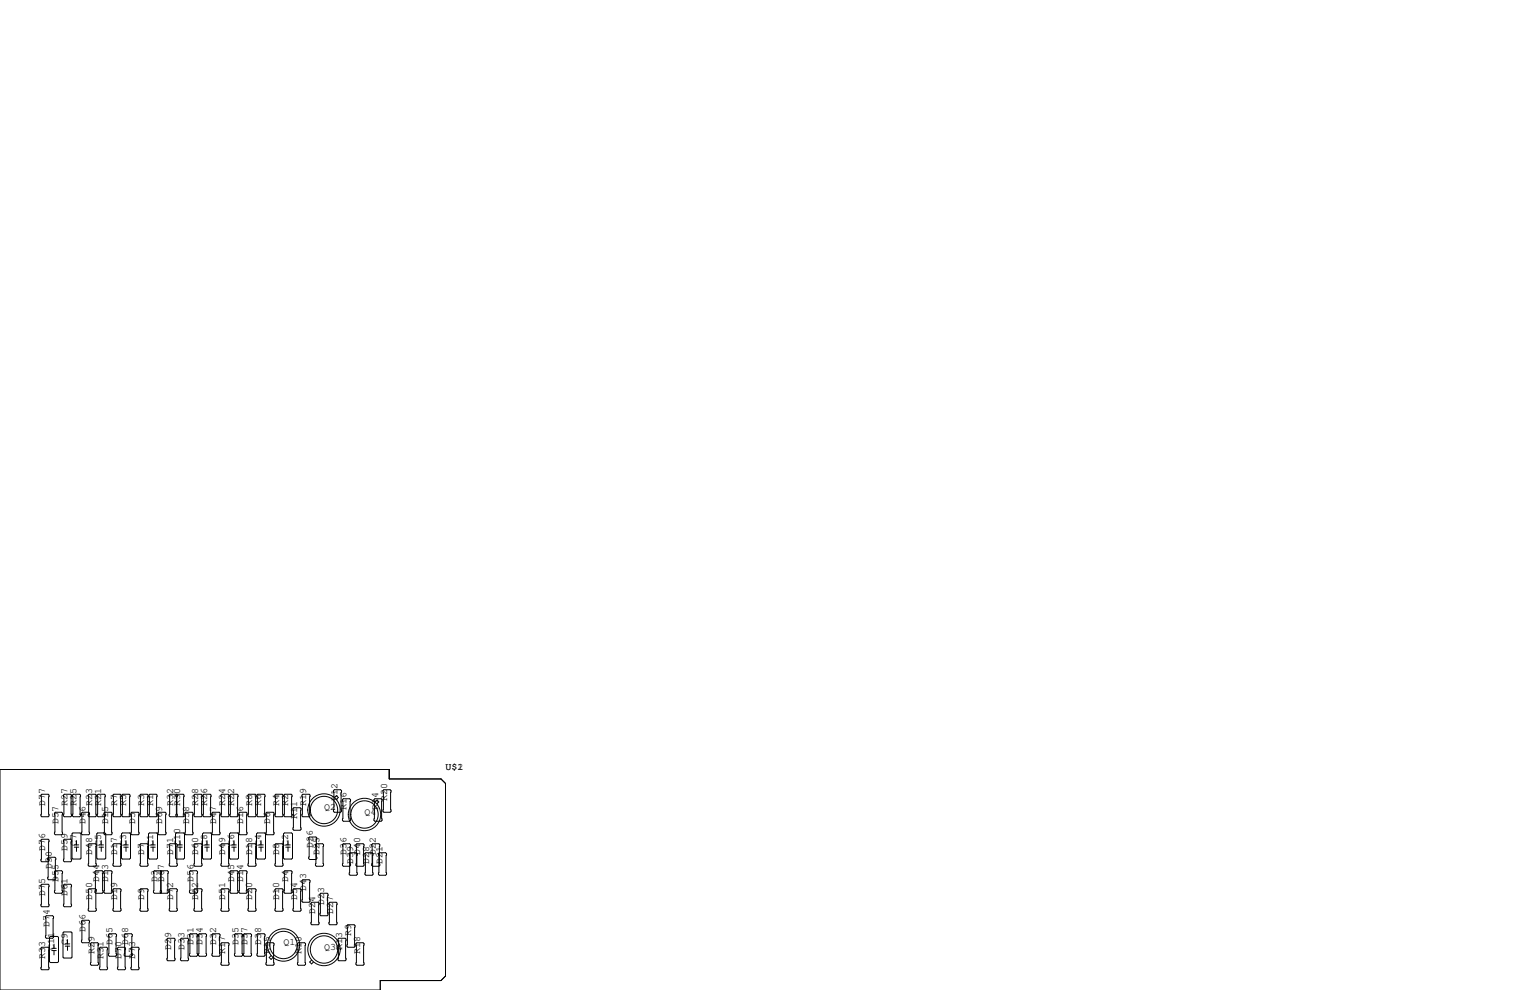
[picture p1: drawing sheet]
<svg xmlns="http://www.w3.org/2000/svg" width="432mm" height="279mm" viewBox="0 0 432 279" stroke-linecap="round" stroke-linejoin="round" font-family="sans-serif">
<g fill="none" stroke="#000" stroke-width=".28">
<path d="M0 217.2h109.9v2.6h14.6l1.2 1.3v54.4l-1.2 1.2h-17.2v2.7h-107.3zM11.8 224.2h1.8l.2 .2v5.9l-.2 .2h-1.8l-.2-.2v-5.9zM11.8 236.9h1.8l.2 .2v5.9l-.2 .2h-1.8l-.2-.2v-5.9zM15.6 229.2h1.8l.3 .3v5.8l-.3 .3h-1.8l-.2-.3v-5.8zM18.2 224.2h1.7l.3 .2v5.9l-.3 .2h-1.7l-.3-.2v-5.9zM18.2 236.9h1.7l.3 .2v5.9l-.3 .2h-1.7l-.3-.2v-5.9zM20.6 235.1h2l.3 .2v6.9l-.3 .2h-2l-.3-.2v-6.9zM20.7 224.2h1.8l.2 .2v5.9l-.2 .2h-1.8l-.3-.2v-5.9zM21 238.5h1.2M21 239.1h1.2M21.6 237.2v1.3M21.6 239.1v1.2"/>
<path d="M23.2 229.2h1.8l.3 .3v5.8l-.3 .3h-1.8l-.2-.3v-5.8zM25.1 224.2h1.8l.3 .2v5.9l-.3 .2h-1.8l-.2-.2v-5.9zM25.1 238.1h1.8l.3 .3v5.8l-.3 .3h-1.8l-.2-.3v-5.8zM27.6 235.1h2l.2 .2v6.9l-.2 .2h-2l-.3-.2v-6.9zM27.7 224.2h1.8l.2 .2v5.9l-.2 .2h-1.8l-.3-.2v-5.9zM27.9 238.5h1.3M27.9 239.1h1.3M28.6 237.2v1.3M28.6 239.1v1.2M29.6 229.2h1.8l.2 .3v5.8l-.2 .3h-1.8l-.3-.3v-5.8zM32.1 224.2h1.8l.3 .2v5.9l-.3 .2h-1.8l-.2-.2v-5.9zM32.1 238.1h1.8l.3 .3v5.8l-.3 .3h-1.8l-.2-.3v-5.8z"/>
<path d="M34.5 235.1h2.1l.2 .2v6.9l-.2 .2h-2.1l-.2-.2v-6.9zM34.7 224.2h1.7l.3 .2v5.9l-.3 .2h-1.7l-.3-.2v-5.9zM34.9 238.5h1.3M34.9 239.1h1.3M35.6 237.2v1.3M35.6 239.1v1.2M37 229.5l.2-.3h1.8l.2 .3v5.8l-.2 .3h-1.8l-.2-.3zM39.5 224.4l.3-.2h1.7l.3 .2v5.9l-.3 .2h-1.7l-.3-.2zM39.5 238.4l.3-.3h1.7l.3 .3v5.8l-.3 .3h-1.7l-.3-.3zM42 224.4l.3-.2h1.8l.2 .2v5.9l-.2 .2h-1.8l-.3-.2zM42.2 235.1h2l.3 .2v6.9l-.3 .2h-2l-.3-.2v-6.9zM42.5 238.5h1.3"/>
<path d="M42.5 239.1h1.3M43.2 237.2v1.3M43.2 239.1v1.2M44.6 229.5l.2-.3h1.8l.3 .3v5.8l-.3 .3h-1.8l-.2-.3zM47.8 224.4l.2-.2h1.8l.2 .2v5.9l-.2 .2h-1.8l-.2-.2zM47.8 238.4l.2-.3h1.8l.2 .3v5.8l-.2 .3h-1.8l-.2-.3zM49.7 224.4l.2-.2h1.8l.2 .2v5.9l-.2 .2h-1.8l-.2-.2zM49.8 235.1h2l.3 .2v6.9l-.3 .2h-2l-.3-.2v-6.9zM50.2 238.5h1.2M50.2 239.1h1.2M50.8 237.2v1.3M50.8 239.1v1.2"/>
<path d="M52.2 229.5l.3-.3h1.7l.3 .3v5.8l-.3 .3h-1.7l-.3-.3zM54.7 224.4l.3-.2h1.8l.2 .2v5.9l-.2 .2h-1.8l-.3-.2zM54.7 238.4l.3-.3h1.8l.2 .3v5.8l-.2 .3h-1.8l-.3-.3zM57.3 224.4l.2-.2h1.8l.3 .2v5.9l-.3 .2h-1.8l-.2-.2zM57.4 235.1h2l.3 .2v6.9l-.3 .2h-2l-.2-.2v-6.9zM57.8 238.5h1.3M57.8 239.1h1.3M58.4 237.2v1.3M58.4 239.1v1.2M59.8 229.5l.3-.3h1.7l.3 .3v5.8l-.3 .3h-1.7l-.3-.3zM62.4 224.4l.2-.2h1.8l.2 .2v5.9l-.2 .2h-1.8l-.2-.2zM62.4 238.4l.2-.3h1.8l.2 .3v5.8l-.2 .3h-1.8l-.2-.3z"/>
<path d="M64.9 224.4l.3-.2h1.7l.3 .2v5.9l-.3 .2h-1.7l-.3-.2zM65 235.1h2.1l.2 .2v6.9l-.2 .2h-2.1l-.2-.2v-6.9zM65.4 238.5h1.3M65.4 239.1h1.3M66 237.2v1.3M66 239.1v1.2M67.4 229.5l.3-.3h1.8l.2 .3v5.8l-.2 .3h-1.8l-.3-.3zM70 224.4l.2-.2h1.8l.3 .2v5.9l-.3 .2h-1.8l-.2-.2zM70 238.4l.2-.3h1.8l.3 .3v5.8l-.3 .3h-1.8l-.2-.3zM72.5 224.4l.3-.2h1.7l.3 .2v5.9l-.3 .2h-1.7l-.3-.2zM72.6 235.1h2.1l.2 .2v6.9l-.2 .2h-2.1l-.2-.2v-6.9zM73 238.5h1.3"/>
<path d="M73 239.1h1.3M73.7 237.2v1.3M73.7 239.1v1.2M75.1 229.5l.2-.3h1.8l.2 .3v5.8l-.2 .3h-1.8l-.2-.3zM77.6 224.4l.3-.2h1.7l.3 .2v5.9l-.3 .2h-1.7l-.3-.2zM77.9 238.1h1.7l.3 .3v5.8l-.3 .3h-1.7l-.3-.3v-5.8zM80.1 224.4l.3-.2h1.8l.2 .2v5.9l-.2 .2h-1.8l-.3-.2zM80.3 235.1h2l.3 .2v6.9l-.3 .2h-2l-.3-.2v-6.9zM80.6 238.5h1.3M80.6 239.1h1.3M81.3 237.2v1.3M81.3 239.1v1.2"/>
<path d="M82.7 228.2l.2-.2h1.8l.3 .2v5.9l-.3 .2h-1.8l-.2-.2zM85.2 224.4l.3-.2h1.7l.3 .2v5.9l-.3 .2h-1.7l-.3-.2zM87.1 236.5l.3-.3h1.8l.2 .3v5.8l-.2 .3h-1.8l-.3-.3zM89 238.4l.3-.3h1.8l.2 .3v5.8l-.2 .3h-1.8l-.3-.3zM94.1 223.1l.3-.2h1.7l.3 .2v5.9l-.3 .2h-1.7l-.3-.2zM94.4 225.1l.5-.6 .6 .6-.6 .5M96.9 238.1h1.8l.2 .3v5.8l-.2 .3h-1.8l-.3-.3v-5.8zM96.9 225.4h1.8l.2 .3v5.8l-.2 .3h-1.8l-.3-.3v-5.8zM100.7 238.1h1.8l.2 .3v5.8l-.2 .3h-1.8l-.2-.3v-5.8zM105.2 238.1h1.7l.3 .3v5.8l-.3 .3h-1.7l-.3-.3v-5.8zM105.5 225.7l.3-.3h1.8l.2 .3v5.8l-.2 .3h-1.8l-.3-.3zM105.8 226.3l.6-.5 .5 .5-.5 .6"/>
<path d="M108.1 223.1l.2-.2h1.8l.3 .2v5.9l-.3 .2h-1.8l-.2-.2zM11.6 249.8l.2-.2h1.8l.2 .2v5.9l-.2 .2h-1.8l-.2-.2zM12.8 258.7l.3-.3h1.8l.2 .3v5.8l-.2 .3h-1.8l-.3-.3zM13.7 241.9h1.8l.2 .3v5.8l-.2 .3h-1.8l-.2-.3v-5.8zM15.4 246l.2-.3h1.8l.3 .3v5.8l-.3 .3h-1.8l-.2-.3zM17.9 249.8l.3-.2h1.7l.3 .2v5.9l-.3 .2h-1.7l-.3-.2zM23 260l.2-.3h1.8l.3 .3v5.8l-.3 .3h-1.8l-.2-.3zM24.9 251.1l.2-.3h1.8l.3 .3v5.8l-.3 .3h-1.8l-.2-.3zM26.8 246l.3-.3h1.7l.3 .3v5.8l-.3 .3h-1.7l-.3-.3zM29.3 246l.3-.3h1.8l.2 .3v5.8l-.2 .3h-1.8l-.3-.3zM31.9 251.1l.2-.3h1.8l.3 .3v5.8l-.3 .3h-1.8l-.2-.3zM39.5 251.1l.3-.3h1.7l.3 .3v5.8l-.3 .3h-1.7l-.3-.3z"/>
<path d="M43.3 246l.3-.3h1.7l.3 .3v5.8l-.3 .3h-1.7l-.3-.3zM45.2 246l.3-.3h1.7l.3 .3v5.8l-.3 .3h-1.7l-.3-.3zM47.8 251.1l.2-.3h1.8l.2 .3v5.8l-.2 .3h-1.8l-.2-.3zM53.5 246l.2-.3h1.8l.3 .3v5.8l-.3 .3h-1.8l-.2-.3zM54.7 251.1l.3-.3h1.8l.2 .3v5.8l-.2 .3h-1.8l-.3-.3zM62.4 251.1l.2-.3h1.8l.2 .3v5.8l-.2 .3h-1.8l-.2-.3zM64.9 246l.3-.3h1.7l.3 .3v5.8l-.3 .3h-1.7l-.3-.3zM67.4 246l.3-.3h1.8l.2 .3v5.8l-.2 .3h-1.8l-.3-.3zM70 251.1l.2-.3h1.8l.3 .3v5.8l-.3 .3h-1.8l-.2-.3zM77.6 251.1l.3-.3h1.7l.3 .3v5.8l-.3 .3h-1.7l-.3-.3zM80.1 246l.3-.3h1.8l.2 .3v5.8l-.2 .3h-1.8l-.3-.3zM82.7 251.1l.2-.3h1.8l.3 .3v5.8l-.3 .3h-1.8l-.2-.3z"/>
<path d="M85.2 248.5l.3-.2h1.7l.3 .2v5.9l-.3 .2h-1.7l-.3-.2zM87.8 254.9l.2-.3h1.8l.2 .3v5.8l-.2 .3h-1.8l-.2-.3zM90.3 252.3l.3-.2h1.7l.3 .2v5.9l-.3 .2h-1.7l-.3-.2zM92.8 254.9l.3-.3h1.8l.2 .3v5.8l-.2 .3h-1.8l-.3-.3zM98.8 240.7h1.8l.2 .2v5.9l-.2 .2h-1.8l-.2-.2v-5.9zM103 240.9l.3-.2h1.7l.3 .2v5.9l-.3 .2h-1.7l-.3-.2zM106.8 240.9l.3-.2h1.7l.3 .2v5.9l-.3 .2h-1.7l-.3-.2zM11.8 267.3h1.8l.2 .3v5.8l-.2 .3h-1.8l-.2-.3v-5.8zM14 264.5l.2-.2h2.1l.2 .2v6.9l-.2 .3h-2.1l-.2-.3zM14.6 268.3h1.3M14.6 267.6h1.3M15.2 266.4v1.2"/>
<path d="M15.2 268.3v1.2M17.8 263.3l.2-.3h2.1l.2 .3v6.8l-.2 .3h-2.1l-.2-.3zM18.4 266.4h1.3M18.4 267h1.3M19.1 265.2v1.2M19.1 267v1.2M25.5 266.3l.3-.2h1.8l.2 .2v5.9l-.2 .2h-1.8l-.3-.2zM28.1 267.6l.2-.3h1.8l.3 .3v5.8l-.3 .3h-1.8l-.2-.3zM30.6 263.8l.3-.3h1.7l.3 .3v5.8l-.3 .3h-1.7l-.3-.3zM33.1 267.6l.3-.3h1.8l.2 .3v5.8l-.2 .3h-1.8l-.3-.3zM35.3 263.5h1.8l.2 .3v5.8l-.2 .3h-1.8l-.2-.3v-5.8zM37 267.6l.2-.3h1.8l.2 .3v5.8l-.2 .3h-1.8l-.2-.3z"/>
<path d="M47.1 265l.3-.2h1.7l.3 .2v5.9l-.3 .2h-1.7l-.3-.2zM50.9 265l.3-.2h1.8l.2 .2v5.9l-.2 .2h-1.8l-.3-.2zM53.5 263.8l.2-.3h1.8l.3 .3v5.8l-.3 .3h-1.8l-.2-.3zM56 263.8l.3-.3h1.7l.3 .3v5.8l-.3 .3h-1.7l-.3-.3zM59.8 263.8l.3-.3h1.7l.3 .3v5.8l-.3 .3h-1.7l-.3-.3zM62.4 266.3l.2-.2h1.8l.2 .2v5.9l-.2 .2h-1.8l-.2-.2zM66.2 263.8l.2-.3h1.8l.3 .3v5.8l-.3 .3h-1.8l-.2-.3zM68.7 263.8l.3-.3h1.7l.3 .3v5.8l-.3 .3h-1.7l-.3-.3zM72.5 263.8l.3-.3h1.7l.3 .3v5.8l-.3 .3h-1.7l-.3-.3zM75.1 266.3l.2-.2h1.8l.2 .2v5.9l-.2 .2h-1.8l-.2-.2zM76.5 269.7l-.5 .5 .5 .6 .5-.6M83.9 266.3l.3-.2h1.8l.2 .2v5.9l-.2 .2h-1.8l-.3-.2z"/>
<path d="M87.9 271l-.5 .5 .5 .5 .6-.5M95.4 265l.2-.2h1.8l.3 .2v5.9l-.3 .2h-1.8l-.2-.2zM97.9 261.2l.3-.2h1.7l.3 .2v5.9l-.3 .2h-1.7l-.3-.2zM100.5 266.3l.2-.2h1.8l.2 .2v5.9l-.2 .2h-1.8l-.2-.2z"/>
<circle cx="91.4" cy="228.6" r="4.6"/>
<circle cx="91.4" cy="228.6" r="3.9"/>
<circle cx="102.9" cy="229.9" r="4.6"/>
<circle cx="102.9" cy="229.9" r="3.9"/>
<circle cx="80" cy="266.7" r="4.6"/>
<circle cx="80" cy="266.7" r="3.9"/>
<circle cx="91.4" cy="268" r="4.6"/>
<circle cx="91.4" cy="268" r="3.9"/>
</g>
<g font-size="2.8">
<text x="125.7" y="217.2">U$1</text>
<text x="129.1" y="217.2">2</text>
<text x="12.7" y="227.3" transform="rotate(-90 12.7 227.3)">D77</text>
<text x="19" y="227.3" transform="rotate(-90 19 227.3)">R27</text>
<text x="21.6" y="227.3" transform="rotate(-90 21.6 227.3)">R25</text>
<text x="26" y="227.3" transform="rotate(-90 26 227.3)">R23</text>
<text x="28.6" y="227.3" transform="rotate(-90 28.6 227.3)">R21</text>
<text x="33" y="227.3" transform="rotate(-90 33 227.3)">R7</text>
<text x="35.6" y="227.3" transform="rotate(-90 35.6 227.3)">R5</text>
<text x="40.6" y="227.3" transform="rotate(-90 40.6 227.3)">R3</text>
<text x="43.2" y="227.3" transform="rotate(-90 43.2 227.3)">R1</text>
<text x="48.9" y="227.3" transform="rotate(-90 48.9 227.3)">R32</text>
<text x="50.8" y="227.3" transform="rotate(-90 50.8 227.3)">R30</text>
<text x="55.9" y="227.3" transform="rotate(-90 55.9 227.3)">R28</text>
<text x="58.4" y="227.3" transform="rotate(-90 58.4 227.3)">R26</text>
<text x="63.5" y="227.3" transform="rotate(-90 63.5 227.3)">R24</text>
<text x="66" y="227.3" transform="rotate(-90 66 227.3)">R22</text>
<text x="71.1" y="227.3" transform="rotate(-90 71.1 227.3)">R8</text>
<text x="73.7" y="227.3" transform="rotate(-90 73.7 227.3)">R6</text>
<text x="78.7" y="227.3" transform="rotate(-90 78.7 227.3)">R4</text>
<text x="81.3" y="227.3" transform="rotate(-90 81.3 227.3)">R2</text>
<text x="86.4" y="227.3" transform="rotate(-90 86.4 227.3)">R19</text>
<text x="95.2" y="226.1" transform="rotate(-90 95.2 226.1)">R12</text>
<text x="109.2" y="226.1" transform="rotate(-90 109.2 226.1)">R20</text>
<text x="16.5" y="232.4" transform="rotate(-90 16.5 232.4)">D57</text>
<text x="24.1" y="232.4" transform="rotate(-90 24.1 232.4)">D46</text>
<text x="30.5" y="232.4" transform="rotate(-90 30.5 232.4)">D15</text>
<text x="38.1" y="232.4" transform="rotate(-90 38.1 232.4)">D5</text>
<text x="45.7" y="232.4" transform="rotate(-90 45.7 232.4)">D69</text>
<text x="53.3" y="232.4" transform="rotate(-90 53.3 232.4)">D58</text>
<text x="61" y="232.4" transform="rotate(-90 61 232.4)">D47</text>
<text x="68.6" y="232.4" transform="rotate(-90 68.6 232.4)">D16</text>
<text x="76.2" y="232.4" transform="rotate(-90 76.2 232.4)">D6</text>
<text x="83.8" y="231.1" transform="rotate(-90 83.8 231.1)">R11</text>
<text x="91.4" y="228.6">Q2</text>
<text x="97.8" y="228.6" transform="rotate(-90 97.8 228.6)">R16</text>
<text x="102.9" y="229.9">Q4</text>
<text x="106.7" y="228.6" transform="rotate(-90 106.7 228.6)">R14</text>
<text x="21.6" y="238.8" transform="rotate(-90 21.6 238.8)">C7</text>
<text x="28.6" y="238.8" transform="rotate(-90 28.6 238.8)">C5</text>
<text x="35.6" y="238.8" transform="rotate(-90 35.6 238.8)">C3</text>
<text x="43.2" y="238.8" transform="rotate(-90 43.2 238.8)">C1</text>
<text x="50.8" y="238.8" transform="rotate(-90 50.8 238.8)">C10</text>
<text x="58.4" y="238.8" transform="rotate(-90 58.4 238.8)">C8</text>
<text x="66" y="238.8" transform="rotate(-90 66 238.8)">C6</text>
<text x="73.7" y="238.8" transform="rotate(-90 73.7 238.8)">C4</text>
<text x="81.3" y="238.8" transform="rotate(-90 81.3 238.8)">C2</text>
<text x="88.3" y="239.4" transform="rotate(-90 88.3 239.4)">D26</text>
<text x="12.7" y="240" transform="rotate(-90 12.7 240)">D76</text>
<text x="14.6" y="245.1" transform="rotate(-90 14.6 245.1)">D30</text>
<text x="19" y="240" transform="rotate(-90 19 240)">D59</text>
<text x="26" y="241.3" transform="rotate(-90 26 241.3)">D48</text>
<text x="33" y="241.3" transform="rotate(-90 33 241.3)">D17</text>
<text x="40.6" y="241.3" transform="rotate(-90 40.6 241.3)">D7</text>
<text x="48.9" y="241.3" transform="rotate(-90 48.9 241.3)">D71</text>
<text x="55.9" y="241.3" transform="rotate(-90 55.9 241.3)">D60</text>
<text x="63.5" y="241.3" transform="rotate(-90 63.5 241.3)">D49</text>
<text x="71.1" y="241.3" transform="rotate(-90 71.1 241.3)">D18</text>
<text x="78.7" y="241.3" transform="rotate(-90 78.7 241.3)">D8</text>
<text x="90.2" y="241.3" transform="rotate(-90 90.2 241.3)">D25</text>
<text x="97.8" y="241.3" transform="rotate(-90 97.8 241.3)">D36</text>
<text x="99.7" y="243.8" transform="rotate(-90 99.7 243.8)">D39</text>
<text x="101.6" y="241.3" transform="rotate(-90 101.6 241.3)">D40</text>
<text x="104.1" y="243.8" transform="rotate(-90 104.1 243.8)">D28</text>
<text x="106" y="241.3" transform="rotate(-90 106 241.3)">D22</text>
<text x="107.9" y="243.8" transform="rotate(-90 107.9 243.8)">D21</text>
<text x="16.5" y="248.9" transform="rotate(-90 16.5 248.9)">D55</text>
<text x="27.9" y="248.9" transform="rotate(-90 27.9 248.9)">D44</text>
<text x="30.5" y="248.9" transform="rotate(-90 30.5 248.9)">D13</text>
<text x="44.4" y="248.9" transform="rotate(-90 44.4 248.9)">D3</text>
<text x="46.4" y="248.9" transform="rotate(-90 46.4 248.9)">D67</text>
<text x="54.6" y="248.9" transform="rotate(-90 54.6 248.9)">D56</text>
<text x="66" y="248.9" transform="rotate(-90 66 248.9)">D45</text>
<text x="68.6" y="248.9" transform="rotate(-90 68.6 248.9)">D14</text>
<text x="81.3" y="248.9" transform="rotate(-90 81.3 248.9)">D4</text>
<text x="86.4" y="251.5" transform="rotate(-90 86.4 251.5)">D43</text>
<text x="12.7" y="252.7" transform="rotate(-90 12.7 252.7)">D75</text>
<text x="19" y="252.7" transform="rotate(-90 19 252.7)">D61</text>
<text x="26" y="254" transform="rotate(-90 26 254)">D50</text>
<text x="33" y="254" transform="rotate(-90 33 254)">D19</text>
<text x="40.6" y="254" transform="rotate(-90 40.6 254)">D9</text>
<text x="48.9" y="254" transform="rotate(-90 48.9 254)">D72</text>
<text x="55.9" y="254" transform="rotate(-90 55.9 254)">D62</text>
<text x="63.5" y="254" transform="rotate(-90 63.5 254)">D51</text>
<text x="71.1" y="254" transform="rotate(-90 71.1 254)">D20</text>
<text x="78.7" y="254" transform="rotate(-90 78.7 254)">D10</text>
<text x="83.8" y="254" transform="rotate(-90 83.8 254)">D54</text>
<text x="88.9" y="257.8" transform="rotate(-90 88.9 257.8)">D24</text>
<text x="91.4" y="255.3" transform="rotate(-90 91.4 255.3)">D23</text>
<text x="94" y="257.8" transform="rotate(-90 94 257.8)">D27</text>
<text x="14" y="261.6" transform="rotate(-90 14 261.6)">D74</text>
<text x="24.1" y="262.9" transform="rotate(-90 24.1 262.9)">D66</text>
<text x="15.2" y="268" transform="rotate(-90 15.2 268)">C11</text>
<text x="19" y="266.7" transform="rotate(-90 19 266.7)">C9</text>
<text x="26.7" y="269.2" transform="rotate(-90 26.7 269.2)">R29</text>
<text x="31.7" y="266.7" transform="rotate(-90 31.7 266.7)">D65</text>
<text x="36.2" y="266.7" transform="rotate(-90 36.2 266.7)">D68</text>
<text x="48.3" y="268" transform="rotate(-90 48.3 268)">D29</text>
<text x="52.1" y="268" transform="rotate(-90 52.1 268)">D33</text>
<text x="54.6" y="266.7" transform="rotate(-90 54.6 266.7)">D31</text>
<text x="57.1" y="266.7" transform="rotate(-90 57.1 266.7)">D34</text>
<text x="61" y="266.7" transform="rotate(-90 61 266.7)">D32</text>
<text x="63.5" y="269.2" transform="rotate(-90 63.5 269.2)">R17</text>
<text x="67.3" y="266.7" transform="rotate(-90 67.3 266.7)">D35</text>
<text x="69.8" y="266.7" transform="rotate(-90 69.8 266.7)">D37</text>
<text x="73.7" y="266.7" transform="rotate(-90 73.7 266.7)">D38</text>
<text x="76.2" y="269.2" transform="rotate(-90 76.2 269.2)">R15</text>
<text x="80" y="266.7">Q1</text>
<text x="85.1" y="269.2" transform="rotate(-90 85.1 269.2)">R10</text>
<text x="91.4" y="268">Q3</text>
<text x="96.5" y="268" transform="rotate(-90 96.5 268)">R13</text>
<text x="99.1" y="264.2" transform="rotate(-90 99.1 264.2)">R9</text>
<text x="101.6" y="269.2" transform="rotate(-90 101.6 269.2)">R18</text>
<text x="12.7" y="270.5" transform="rotate(-90 12.7 270.5)">R33</text>
<text x="29.2" y="270.5" transform="rotate(-90 29.2 270.5)">R31</text>
<text x="34.3" y="270.5" transform="rotate(-90 34.3 270.5)">D70</text>
<text x="38.1" y="270.5" transform="rotate(-90 38.1 270.5)">D73</text>
</g>
</svg>
